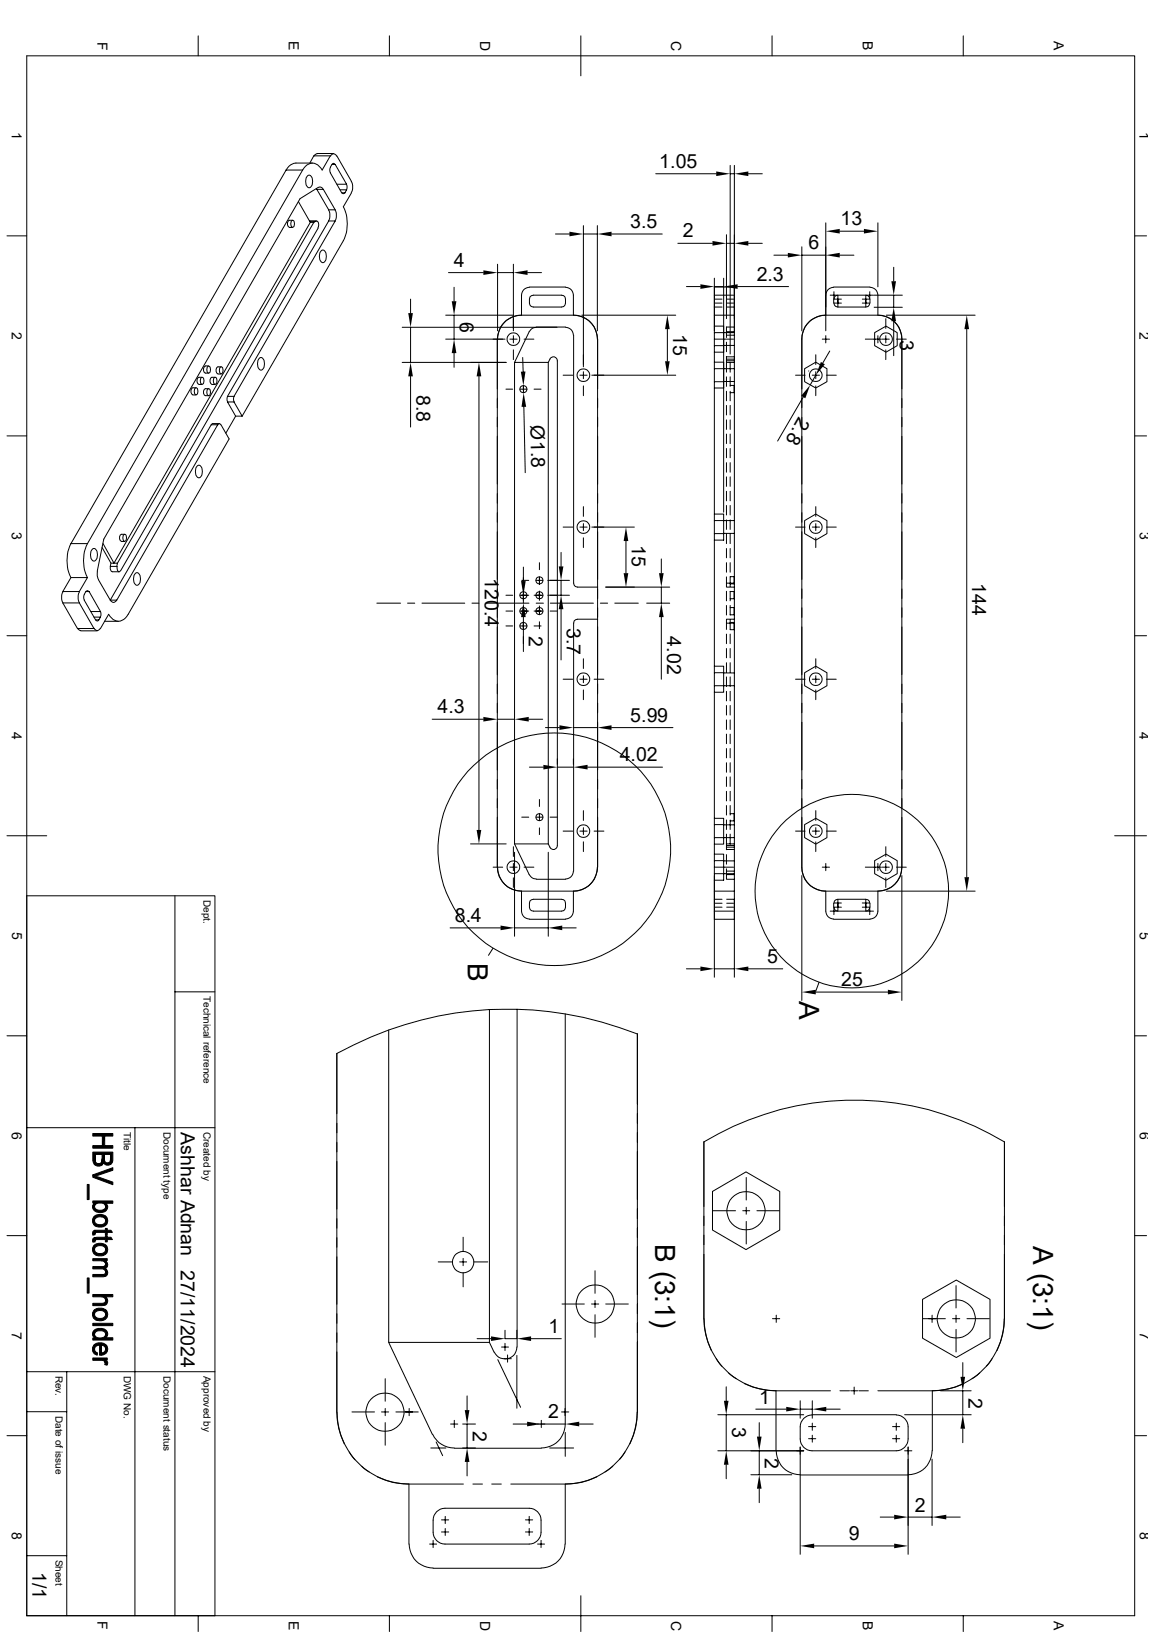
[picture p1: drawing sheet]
<svg xmlns="http://www.w3.org/2000/svg" width="210mm" height="297mm" viewBox="0 0 210 297" stroke-linecap="round" stroke-linejoin="round" font-family="sans-serif">
<g fill="none" stroke="#000" stroke-width=".18">
<path d="M4.9 10.2h201.6v283.8h-201.6zM36.1 6.5v3.7M70.9 6.5v3.7M105.7 6.5v7.3M140.5 6.5v3.7M175.3 6.5v3.7M52.1 30.9l-39.2 68M52.1 30.9h3M54.3 36.7l2.2 3.8M55.1 30.9l-39.2 68M56 32l.2-.1a.94 .94 0 0 1 .7 1.1 .94 .94 0 0 1-.7 1.2 1.54 1.54 0 0 1-.2-2.2zM56.4 29.7l.7-1.3h3l-1.5 2.5a1.9 1.9 0 0 0-2.7-.9l-.8 .9"/>
<path d="M56.9 29.7h-3.4l-.6 .3-.8 .9M57.6 34.3v.2M57.7 34.5h1.1l2.2 3.7h-1.2zM57.7 28l-.6 .4M57.7 27.9h3M58 34.1l-3.4 2.1-35.7 61.9-1.2 5.9M58 34.1h.4l.4 .4M59.8 38.2a2.16 2.16 0 0 1 0 2M60.1 31.5l2.1 3.6h.6l.3-.6h-1.2M60.1 30.4l.3-.5h.6l2.1 3.6h-1.8M60.2 28.4a.57 .57 0 0 1 .5-.4 .57 .57 0 0 1 .6 .4M60.2 30.4l-.2 .4 .2 .7"/>
<path d="M60.5 29.9l.2-.2 .3 .2M61 38.2a2.16 2.16 0 0 1 0 2M61.3 28.4l2.7 4.6M62.2 35.1l.3 .2 .2-.2M63 33.5l.2 .4-.2 .6M63.9 33a2.16 2.16 0 0 1 0 2.1M64 35.1l-1.5 2.5a7 7 0 0 1 0 6.2l-18.4 31.9M119.3 31.6h11M132.9 30.1v34.3M132.9 31.6h.7M133.6 30.1v30.1M136.2 31.6h2.5"/>
<path d="M1.3 42.9h3.6M52.7 41.4h.6M53 40.3l.3-.2a.76 .76 0 0 1 0 1.3 .86 .86 0 0 1-.3-1.1zM53.3 40.1h-.6a.76 .76 0 0 0 0 1.3M56.3 40.2h1.3M56.3 40.3h1.1l-.3 .2M56.5 40.5h.6M56.5 40.5l-35.8 62M57.1 40.5l-35.7 62M57.5 40.3a.7 .7 0 0 1 .4 1.1M57.9 41.5l-35.9 62.3M58.5 45.6l.2-.1a.94 .94 0 0 1 .7 1.2 .94 .94 0 0 1-.7 1.1 1.54 1.54 0 0 1-.2-2.2z"/>
<path d="M59.8 40.2h1.2l-18.4 31.9h-1.2zM73.2 59.6h28.2M74.7 54.4v2.6M74.7 59.6v6.4M81.1 57.4h12.3M81.6 49.6h6.4M82.6 52.3v2.5M82.6 57.4v4.3M90.6 48.1v12.1M90.6 49.6h2.8M93.4 48.1v12.1M96 49.6h2.6"/>
<path d="M96.4 52.3a1.45 1.45 0 0 0-1.5 1.4v3.7a4.3 4.3 0 0 0-4.3 4.3M96.4 52.2h6.5M96.6 53.9l.5-.2h5.1l.4 .1 .2 .3 .1 1.1-.2 .5-.5 .2h-5.1l-.4-.1-.3-.3v-1.1zM97.6 59.6l-.7 .2-.6 .6-2.7 5.6h6.2l.3-.6a.7 .7 0 0 1 .8-.5 .7 .7 0 0 1 .5 .8v88.2a.7 .7 0 0 1-.5 .7 .7 .7 0 0 1-.8-.4l-.3-.6M97.6 59.5h5.3M101.1 42.6h2.5M102.9 52.3a1.45 1.45 0 0 1 1.5 1.4v3.7a4.3 4.3 0 0 1 4.3 4.3M102.9 59.6a1.45 1.45 0 0 1 1.5 1.4M105.9 57.4h17.1M106.2 41.1v25.7M106.2 42.6h2.5M108.7 41.1v19.1"/>
<path d="M111.3 42.6h9.2M121.5 59.9v5.8M123.4 44.3h6.3M124.9 52.2h2.6M130 52.2h3.6v5.2h-3.6zM130 59.4h1.7v1.1h-1.7M130 57.4v104.8M130 55.9h1.4M130 50.6v9.6M130 52.2h1.7M130.2 53.7h3.3M130.2 54.4h1.2"/>
<path d="M130.2 55.2h1.2M131.7 50.6v42.6M132.2 42.7v15.3M132.2 44.3h1.4M132.2 54.4h1.3M132.2 55.2h1.3M132.2 55.9h1.4M133.6 59.5h-1.4v1.9M133.6 57.4v104.8M134.2 52.2h9.3M136.2 44.3h2.5M140.8 46.4h2.6"/>
<path d="M145.9 44.9v15.3M145.9 46.4h4.4M150.3 40.6v19.6M150.3 57.4a4.3 4.3 0 0 0-4.4 4.3v96.1a4.3 4.3 0 0 0 4.4 4.4v3.6a1.45 1.45 0 0 0 1.4 1.5M151.1 53.7h1.3M151.7 54.4v.8M151.7 52.2h6.6M151.7 52.3a1.45 1.45 0 0 0-1.4 1.4M151.8 54.4v-.3l.7-.4h5.1l.3 .1 .3 .3 .1 .3M151.8 55.2l.2 .5 .5 .2h5.1l.3-.1 .4-.6M151.8 53.1v1.3M151.8 54.4h1.3"/>
<path d="M151.8 55.2h1.3M152.5 53.8v2M152.8 42.1h4.4M152.8 46.4h2.6M156.9 54.4h1.3M156.9 55.2h1.3M157.6 53.8v2M157.6 53.7h1.4M158.3 53.1v1.3M158.3 52.3a1.45 1.45 0 0 1 1.5 1.4v3.7a4.3 4.3 0 0 1 4.3 4.3M158.3 54.4v.8M159.1 53.7h5.1"/>
<path d="M159.1 55.9h5.1M159.8 40.6v11.6M161.2 58v1.8M161.3 57.4h16.2M162.6 48.6v2.6M162.6 53.7v2.2M162.6 58.5v6.2M175.9 59.9v99.7M206.5 42.9h2.2M1.3 79.3h3.6M35.1 71.9h.6M35.4 70.7l.3-.1a.76 .76 0 0 1 0 1.2 .86 .86 0 0 1-.3-1.1z"/>
<path d="M35.7 70.6h-.6a.76 .76 0 0 0 0 1.2M36.2 70h.6M36.5 68.8l.3-.1a.76 .76 0 0 1 0 1.2 .86 .86 0 0 1-.3-1.1zM36.8 68.7h-.6a.76 .76 0 0 0 0 1.2M37.4 66.6a.76 .76 0 0 0 0 1.3h.6M37.4 66.6h.6M37.7 66.8l.3-.2a.76 .76 0 0 1 0 1.3 .86 .86 0 0 1-.3-1.1zM37.7 70.9l.3-.2a.76 .76 0 0 1 0 1.3 .86 .86 0 0 1-.3-1.1zM38 70.7h-.6a.76 .76 0 0 0 0 1.3h.6M38.4 77.3h1.2l-18.3 31.9h-1.2zM38.6 70h.6M38.9 68.8l.3-.1a.76 .76 0 0 1 0 1.2 .86 .86 0 0 1-.3-1.1z"/>
<path d="M39.2 68.7h-.6a.76 .76 0 0 0 0 1.2M39.7 77.3l.2-.2 .3 .2M39.7 68.1h.6M39.9 77.1h-1.2l-.2 .2M40 66.9l.3-.1a.76 .76 0 0 1 0 1.2 .86 .86 0 0 1-.3-1.1zM40.2 77.3l1.5 2.6-18.4 31.9a1.84 1.84 0 0 1-1.5 1.2 1.84 1.84 0 0 1-1.8-.8l-.2-.4-1.5 2.6M40.3 66.8h-.6a.76 .76 0 0 0 0 1.2M41.4 73.2h1.2l1.5 2.5h-1.2zM41.4 72.1l-.1 .4 .1 .7M42.6 72.1l-.1 .4 .1 .7M42.9 75.7l-1.8 3.1M47.2 65.2l.2-.1a.94 .94 0 0 1 .7 1.1 .94 .94 0 0 1-.7 1.2 1.54 1.54 0 0 1-.2-2.2z"/>
<path d="M73.2 66h18.9M74.7 68.5v9.2M81.1 61.7h10.8M82.6 64.3v2.5M87.2 68.5v82.5M92.1 70.8h1.2M92.8 61.7h1.3M93.4 61.1v1.3M93.4 63.7v1.7M93.6 66v87.6M94.6 70.8h1.3M95.1 65.1l.1 2.5"/>
<path d="M95.2 67.6v1.3M95.2 71.5v-1.3l.1 1.3M95.2 72.8v1.2M95.3 74l.3 12M95.4 61.7h1.8M97.2 70.8h1.3M99.8 66v87.6M102.5 68.3h1.7M104.4 61v45.1l.2 .5 .5 .2h3.7M105.5 68.3h1.3M106.2 67.6v1.3M106.2 70.2v1.8"/>
<path d="M107.7 68.3h15.3M108.8 70.8v-9.1a4.4 4.4 0 0 0-4.4-4.3h-9.5a4.4 4.4 0 0 0-4.4 4.3v96.1M108.8 61.7v96.1M130 65.9h1.7v1.2h-1.7M130 69.5h1.7v1.1h-1.7M130 62.9h1.7v1.2h-1.7M130.2 61.7h3.3M131.7 62.9h1.9M131.7 60.5h1.9M131.7 69.4h1.9M131.7 67.1h1.9M132.2 64.9v1.1h1.4"/>
<path d="M132.2 62.3v1.7M132.2 66v1.7M132.2 68.6v1.7M132.2 71.2v1.7M132.2 73.8v1.7M132.2 76.4v1.7M132.2 79v1.7M132.2 64.9h1.4M132.2 61h1.4M132.2 60.4h1.4M132.2 65.4h1.4M132.2 65.7h1.4"/>
<path d="M132.9 70.1h.7v1.4h-.7M132.9 66v1.7M132.9 68.6v1.7M132.9 71.2v1.7M132.9 73.8v1.7M132.9 76.4v1.7M132.9 79v1.7M144.8 68.3h1.7M146.2 72.3l-4.7 8M146.4 67.1l2.1-1.2 2 1.2v2.4l-2 1.1-2.1-1.1zM147.2 67.5h.1M147.8 68.3h1.3"/>
<path d="M148.5 68.3l-1.1 1.8M148.5 64.6v1.7M148.5 67.6v1.3M148.5 70.2v1.8M149.6 61.7h1.4M150.3 61.1v1.3M150.4 68.3h1.8M151 63.9l-1.3 2.2M157.5 61.7h2.9M159.2 60.5l2-1.1 2.1 1.1v2.4l-2.1 1.2-2-1.2zM159.8 61.1v1.3M160.6 61.7h1.2"/>
<path d="M161.2 61.1v1.3M161.2 63.7v1.7M163.2 61.7h1.7M164.1 61.7v96.1a4.3 4.3 0 0 1-4.3 4.4v3.6a1.45 1.45 0 0 1-1.5 1.5M164.1 61.7a4.4 4.4 0 0 0-4.3-4.3h-9.5a4.3 4.3 0 0 0-4.4 4.3v9.1M206.5 79.3h2.2M12.9 98.9a7 7 0 0 0 0 6.2M12.9 98.9h3M15.9 98.9a7 7 0 0 0 0 6.2M16.8 99.9l.2-.1a.94 .94 0 0 1 .7 1.2 .94 .94 0 0 1-.7 1.1 1.54 1.54 0 0 1-.2-2.2zM18.6 99.7l1.6 2.8h.5M18.8 98.9l1.9 3.6"/>
<path d="M22.1 98.6h.6M22.4 97.4l.3-.2a.76 .76 0 0 1 0 1.3 .86 .86 0 0 1-.3-1.1zM22.7 97.2h-.6a.76 .76 0 0 0 0 1.3M35.9 84.8l.2-.1a.94 .94 0 0 1 .7 1.1 .94 .94 0 0 1-.7 1.2 1.54 1.54 0 0 1-.2-2.2zM102.5 95.9h1.7M105.5 95.9h1.3M106.2 92.2v1.8M106.2 95.3v1.3M106.2 97.9v1.8M107.7 95.9h7.7M113.9 98.5v5.8M130 93.6h1.7v1.1h-1.7"/>
<path d="M130 97.1h1.7v1.2h-1.7M132.2 81.6v1.7M132.2 84.2v1.7M132.2 86.8v1.7M132.2 89.4v1.7M132.2 92v1.7M132.2 94.6v1.8M132.2 97.2v1.7M132.2 99.8v1.7M132.9 81.6v1.7M132.9 84.2v1.7M132.9 86.8v1.7"/>
<path d="M132.9 89.4v1.7M132.9 92v1.7M132.9 94.6v1.8M132.9 97.2v1.7M132.9 99.8v1.7M133.6 94.7h-1.9v2.4h1.9M144.8 95.9h1.7M146.4 94.7l2.1-1.1 2 1.1v2.4l-2 1.2-2.1-1.2zM147.8 95.9h1.3M148.5 92.2v1.8M148.5 95.3v1.3M148.5 97.9v1.8"/>
<path d="M150.4 95.9h1.8M1.3 115.7h3.6M11.4 109.7h3l2.7 4.7h-3zM11.5 107.7a2.16 2.16 0 0 0 0 2M12.9 105.1h3l-1.5 2.6h-3zM14.1 114.3l.6 .5M14.5 107.7a2.16 2.16 0 0 0 0 2M14.7 114.8h3M15.3 108.2l.3-.5h.6l2.1 3.6h-1.8M15.3 109.2l2.1 3.6h.6M15.4 108.2l-.2 .3 .2 .7M15.7 107.7l.2-.2 .3 .2"/>
<path d="M17.1 112.3h1.2l-.3 .5M17.1 114.3a.57 .57 0 0 0 .6 .5 .57 .57 0 0 0 .5-.5M17.4 112.8l.3 .2 .2-.2M17.7 104v.8l.2 .7M17.9 105.5l2.2 3.7M18.2 111.3l.2 .3-.2 .7M19 113.1h2.5M20.1 103.1v.4l.2 .5 1.4 .1M20.1 109.2a.57 .57 0 0 0 .6 .4 .57 .57 0 0 0 .5-.4M20.2 102.5l-.1 .6h1.2l.1-.6h-.7M21.3 103.1l.2 .8 .2 .2 .2-.3M24.7 104.3l.1-.1a.94 .94 0 0 1 .8 1.2 .94 .94 0 0 1-.8 1.1 1.54 1.54 0 0 1-.1-2.2z"/>
<path d="M68.6 109.8h4.3M74.2 109.8h1.3M76.8 109.8h7.8M85.9 109.8h1.3M88.5 109.8h7.8M92.1 108.3h1.2M92.1 111.2h1.2M92.1 113.9h1.2M94.6 108.3h1.6M94.6 111.2h1.6M94.6 113.9h1.3M95 105.6h1.2"/>
<path d="M95.2 103.2v3.2M95.2 112.3v6.3M95.2 107.7v2.1M95.2 110.3v1.7M97.2 108.3h1.6M97.2 111.2h1.6M97.2 113.9h1.3M97.5 105.6h1.3M97.6 109.8h1.3M98.2 102.4v1.3M98.2 105v1.4M98.2 107.6v1.7"/>
<path d="M98.2 110.3v1.6M98.2 113.2v1.2M99.7 108.3h3.9M99.7 105.6h3.9M100.1 111.2h1.3M100.2 109.8h7.8M102.1 100.5v2.6M102.1 105.6v2.7M102.1 110.9v9.2M106.2 119.9v1.8M108.8 112.7h-3.7l-.5 .2-.2 .5v45.1M109.3 109.8h1.3"/>
<path d="M110.2 106.8h11.7M111.9 109.8h4.3M117.7 109.8h4.2M120.4 101.7v2.6M120.4 106.8v3M120.4 112.3v11.3M132.2 102.4v1.7M132.2 105v1.7M132.2 107.6v1.7M132.2 110.2v1.7M132.2 112.8v1.8M132.2 115.4v1.7"/>
<path d="M132.2 118v1.7M132.2 112.7h1.4M132.2 106.8h1.4M132.2 113.4h1.4M132.2 106.1h1.4M132.9 107.7h.7v1.3h-.7M132.9 110.6h.7v1.3h-.7M132.9 113.3h.7v1.3h-.7M132.9 104.9h.7v1.4h-.7M132.9 102.4v1.7M132.9 105v1.7M132.9 107.6v1.7"/>
<path d="M132.9 110.2v1.7M132.9 112.8v1.8M132.9 115.4v1.7M132.9 118v1.7M148.5 119.9v1.8M206.5 115.7h2.2M78.7 130.9h9.3M90.6 130.9h3M96.2 130.9h2.6M96.4 139.6h2.5M99.3 132.4h2.5M101.4 139.6h3"/>
<path d="M102.5 123.6h1.7M104.4 138.1v1M104.4 132.4h4.3M105.5 123.6h1.3M106.2 123v1.2M106.2 125.6v1.7M106.9 139.6h13.7M108.1 123.6h1.8M111.3 132.4h11.2M130 122.4h1.7v2.4h-1.7M130 121.2h1.7v1.2M131.7 122.5h1.9"/>
<path d="M132.2 120.6v1.7M132.2 123.2v1.7M132.2 125.8v1.8M132.2 128.4v1.7M132.2 131v1.8M132.2 133.6v1.7M132.2 136.2v1.7M132.2 138.8v1.7M132.9 120.6v1.7M132.9 123.2v1.7M132.9 125.8v1.8M132.9 128.4v1.7"/>
<path d="M132.9 131v1.8M132.9 133.6v1.7M132.9 136.2v1.7M132.9 138.8v1.7M133.6 124.8h-1.9v1.2h-1.7M144.8 123.6h1.7M146.4 122.4l2.1-1.2 2 1.2v2.4l-2 1.2-2.1-1.2zM147.8 123.6h1.3M148.5 123v1.2M148.5 125.6v1.7M150.4 123.6h1.8M1.3 152.1h7.2"/>
<path d="M85.6 153.6h6.5M89.7 157.8h1.8M90.5 148.8v9a4.4 4.4 0 0 0 4.4 4.4h9.5a4.4 4.4 0 0 0 4.4-4.4v-9M90.6 157.8a4.3 4.3 0 0 0 4.3 4.4v3.6a1.45 1.45 0 0 0 1.5 1.5M92.8 157.8h1.3M93.4 154.1v1.8M93.4 157.1v1.4M93.4 159.8v1.7M93.6 155.1v15.3M93.6 153.6l2.7 5.6 .6 .6 .7 .2M93.6 153.6h6.2M95 148.7h1.2"/>
<path d="M95.4 157.8h1.8M97.5 148.7h1.3M98.2 145.5v1.3M98.2 148v1.4M98.2 150.7v1.2M99.8 155.1v15.3M100.1 148.7h1.3M102.5 151.3h1.7M104.4 158.5a1.45 1.45 0 0 1-1.5 1.5M105.5 151.3h1.3M106.2 147.5v1.8M106.2 150.6v1.3"/>
<path d="M106.2 153.2v1.8M108.1 151.3h1.8M108.7 157.8a4.3 4.3 0 0 1-4.3 4.4v3.6a1.45 1.45 0 0 1-1.5 1.5M130 150.1h1.7v2.3h-1.7M130 148.9h1.7v1.2M130 159h1.7v1.2h-1.7M130 156.6h1.7v2.4h1.9M130 155.4h1.7v1.2M130 159.3v18.5M130.2 157.8h3.3M131.7 150.1h1.9M131.7 156.7h1.9"/>
<path d="M132.2 158.1v1.9h1.4M132.2 153.6h1.4M132.2 141.4v1.7M132.2 144v1.8M132.2 146.6v1.7M132.2 149.2v1.8M132.2 151.8v2.8M132.2 155.5v1.8M132.2 154.6h1.4M132.2 154.2h1.4M132.2 153.9h1.4M132.2 159.2h1.4"/>
<path d="M132.2 158.5h1.4M132.9 148.1h.7v1.3h-.7M132.9 141.4v1.7M132.9 144v1.8M132.9 146.6v1.7M132.9 149.2v1.8M132.9 151.8v1.8M133.6 152.4h-1.9v1.2h-1.7M144.8 151.3h1.7M145.9 148.8v9a4.4 4.4 0 0 0 4.4 4.4h9.5a4.3 4.3 0 0 0 4.3-4.4v-9M145.9 159.3v22.8M146.4 150.1l2.1-1.2 2 1.2v2.3l-2 1.2-2.1-1.2z"/>
<path d="M147.8 151.3h1.3M148.5 147.5v1.8M148.5 150.6v1.3M148.5 153.2v1.8M149.6 157.8h1.4M150.3 157.1v1.4M150.4 151.3h1.8M157.5 157.8h2.9M159.2 156.6l2-1.2 2.1 1.2v2.4l-2.1 1.2-2-1.2zM159.8 157.1v1.4M160.6 157.8h1.2M161.2 154.1v1.8"/>
<path d="M161.2 157.1v1.4M161.2 159.8v1.7M163.2 157.8h1.7M164.1 159.3v22.8M202.9 152.1h5.8M4.9 163h34.2v131M31.8 163v131M81.9 168.9h9.2M89.7 172.6l-.8 1.3M93.6 168.9h6.2M96.4 167.3h6.5M96.6 163.9l.5-.2h5.1h.4l.2 .3 .1 1.1-.3 .6-.4 .1h-5.1l-.4-.1-.3-.3v-1z"/>
<path d="M97.6 160h5.3M102.3 168.9h2.6M124.9 176.3h2.6M130 162.2h3.6v5.1h-3.6zM130 163.7h1.4M130 176.3h3.6M130.2 165.8h3.3M130.2 164.4h1.2M130.2 165.1h1.2M132.2 163.7h1.4M132.2 164.4h1.3M132.2 165.1h1.3"/>
<path d="M133.6 163.7v14.1M136.2 176.3h6.3M149.1 178.8l-.6 1.6M151.1 165.8h1.3M151.7 164.4v.7M151.7 167.3h6.6M151.8 164.4l.2-.5 .5-.2h5.1l.5 .2 .2 .5M151.8 165.1l.2 .5 .5 .2h5.1l.3-.1 .4-.6M151.8 165.2v1.3M151.8 165.1h1.3M151.8 164.3h1.3M152.5 163.7v2"/>
<path d="M156.9 165.1h1.3M156.9 164.3h1.3M157.6 163.7v2M157.6 165.8h1.4M158.3 165.2v1.3M158.3 164.4v.7M161.3 162.2h16.2M1.3 188.5h3.6M31.8 180.5h7.3M70.7 187.5v56.8h18.4M89.1 183.7v60.6l.8 1.8M94.1 183.7v61.5"/>
<path d="M102.9 184.5v74.7M148.5 180.6h13.1M206.5 188.5h2.2M4.9 205.2h34.2M24.6 205.2v88.8M129.7 216.8l6.1-3.5 6.1 3.5v7.1l-6.1 3.5-6.1-3.5zM135.8 214.3v4.1M135.8 219.7v1.3M1.3 224.9h3.6M79.8 229.7h2.5M83.7 229.7h1.2M84.3 225.2v2.5"/>
<path d="M84.3 229v1.3M84.3 231.6v2.6M86.2 229.7h2.6M102.3 237.3h4M107.7 237.3h1.3M108.3 231.3v4.1M108.3 236.7v1.3M108.3 239.3v4.1M110.2 237.3h4.1M128.1 228.3v11.7a13.1 13.1 0 0 0 1.4 5.7M129.8 220.3h4.1M135.2 220.3h1.2"/>
<path d="M135.8 222.3v4.1M137.8 220.3h4.1M140.6 240h1.3M141.3 239.4v1.3M167.9 236.5l6.1-3.5 6.2 3.5v7l-6.2 3.6-6.1-3.6zM168 240h4M169.6 239.4v1.3M173.4 240h1.3M174 234v4M174 239.4v1.3M176 240h4M182.8 228.3v11.7a13.4 13.4 0 0 1-1.4 5.8"/>
<path d="M206.5 224.9h2.2M4.9 256.9h7.2M4.9 249.6h34.2M12.1 249.6v44.4M61.3 246v11a13.1 13.1 0 0 0 1.4 5.8M61.3 257v-65.3a63.8 63.8 0 0 1 54.7-3.5v68.8a13.2 13.2 0 0 1-13.1 13.1v10.9M61.3 257a13.2 13.2 0 0 0 13.1 13.1v10.9M64.1 257h4.1M69.4 257h1.3M70.1 250.9v4.1M70.1 256.3v1.3M70.1 258.9v4.1"/>
<path d="M70.7 244.3l8 16.8M72.1 257h4M74.5 256.3v1.3M82 259.2h1.3M82.7 258.5v1.3M84.2 259.2h2.3M85 254v2.6M85 259.2v4.3M86.8 243.6h2.6M90.6 247.4l4.1 8.7M91.3 245.2h1.2M91.7 247.3h1.3"/>
<path d="M91.9 242.1v1.5M91.9 243.6h2.2M91.9 244.5v1.3M92.4 246.6v1.3M93.4 259.2h2.5M94.1 246.7v9.6M94.1 242.1v1.5M94.1 245.2a2.16 2.16 0 0 1-1.7 2.1 2.16 2.16 0 0 1-2.4-1.2M96.6 243.6h5.6M97.8 259.2h5.1M98.5 258.5v1.3M102.2 257h1.3"/>
<path d="M102.8 256.3v1.3M102.9 259.2a4.3 4.3 0 0 1-4.4 4.3M105.4 259.2h2.5M116 244.3v12.7a13.1 13.1 0 0 1-1.4 5.8M130.3 247.3l1.1 1.3M130.6 257.5h15.7M132.2 252.4v2.5M132.2 257.5v6.5M132.6 249.9l1.4 1M135.5 251.8a13.2 13.2 0 0 0 5.7 1.3h9.9M137.5 256.5h5.6M138.2 258.9v2.6"/>
<path d="M145.6 254.9v3.2M145.6 256.5h2.2M147.2 259.6h1.3M147.8 257.5h15.3M147.8 254.9v3.2M147.8 259v1.3M150.4 256.5h2.5M152.9 253.1h1.7M154.8 253.1h1.3M155.4 252.4v1.3M156.3 253.1h1.7M162.4 259.6h1.3"/>
<path d="M163.1 257.5a2.17 2.17 0 0 1 2.2 2.2v2.2a2.17 2.17 0 0 1-2.2 2.1h-15.3a2.17 2.17 0 0 1-2.2-2.1v-2.2a2.17 2.17 0 0 1 2.2-2.2M163.1 259v1.3M164.6 257.5h12.1M171.2 253.1h5.5M174 241.9v4.1M175.2 248v2.6M175.2 253.1v4.4M175.4 251.8a13.2 13.2 0 0 1-5.7 1.3h-9.9M178.3 249.9l-1.4 1M180.6 247.3l-1.1 1.3M182.8 240a13.2 13.2 0 0 1-13.1 13.1v10.9M182.8 240v-32.2a53 53 0 0 0-54.7 0v32.2a13.2 13.2 0 0 0 13.1 13.1v10.9"/>
<path d="M1.3 261.3h3.6M63.5 264.2l1.1 1.4M65.8 266.8l1.4 1.1M68.7 268.8a13.2 13.2 0 0 0 5.7 1.3h9.9M78.4 263.5h2.8M78.7 261a4.4 4.4 0 0 0 4 2.5M79.4 262.4l1.2 2.5M79.5 275.1a2.1 2.1 0 0 1 1.5-.6h15.3a2.17 2.17 0 0 1 2.2 2.1v2.2a2.17 2.17 0 0 1-2.2 2.2h-15.3a2.17 2.17 0 0 1-2.2-2.2v-2.2a2.1 2.1 0 0 1 .7-1.5zM80.3 276.6h1.4M80.3 278.8h1.4M81 276v1.3M81 278.2v1.2"/>
<path d="M82.7 263.6h15.8M84.2 263.5h2.3M85 266.1v2.5M86.1 270.1h1.7M89.5 270.1h1.7M95.6 276.6h1.3M95.6 278.8h1.3M96.3 276v1.3M96.3 278.2v1.2M100 263.5h4.4M102.9 260.7v4.3M108.6 268.8a13.2 13.2 0 0 1-5.7 1.3h-9.9"/>
<path d="M111.5 266.8l-1.4 1.1M113.7 264.2l-1 1.4M130.6 264h15.7M132.2 266.6v2.5M136.7 268.4h7.4M138.2 264v4.4M138.2 270.9v2.6M141.3 264a4.3 4.3 0 0 0 4.3 4.4M145.6 263.4v19.5M145.6 268.4h19.7M147.2 261.8h1.3M147.8 261.2v1.3"/>
<path d="M160.2 276.1h2.5M162.4 261.8h1.3M163.1 261.2v1.3M164.6 264h1.3M165.3 263.4v19.5M165.3 276.1h4.3M169.6 264a4.3 4.3 0 0 1-4.3 4.4M169.6 265.6v12M172.2 276.1h2.6M175.2 260v2.6M206.5 261.3h2.2M4.9 283.1h7.2"/>
<path d="M36.1 294v2.9M70.9 294v2.9M74.5 281a4.3 4.3 0 0 0 4.3 4.4M78.2 281h1.3M78.8 280.3v1.3M78.8 285.4h19.7M97.8 281h1.3M98.5 280.3v1.3M102.8 281a4.3 4.3 0 0 1-4.3 4.4M105.7 290.4v6.5M140.5 294v2.9M148.2 281.3h14.5"/>
<path d="M175.3 294v2.9"/>
<circle cx="93.4" cy="61.7" r="1.15"/>
<circle cx="95.2" cy="70.8" r=".65"/>
<circle cx="106.2" cy="68.3" r="1.15"/>
<circle cx="148.5" cy="68.3" r="1.15"/>
<circle cx="161.2" cy="61.7" r="1.15"/>
<circle cx="106.2" cy="95.9" r="1.15"/>
<circle cx="148.5" cy="95.9" r="1.15"/>
<circle cx="95.2" cy="113.9" r=".65"/>
<circle cx="95.2" cy="108.3" r=".65"/>
<circle cx="95.2" cy="111.2" r=".65"/>
<circle cx="98.2" cy="105.6" r=".65"/>
<circle cx="98.2" cy="111.2" r=".65"/>
<circle cx="98.2" cy="108.3" r=".65"/>
<circle cx="106.2" cy="123.6" r="1.15"/>
<circle cx="148.5" cy="123.6" r="1.15"/>
<circle cx="93.4" cy="157.8" r="1.15"/>
<circle cx="98.2" cy="148.7" r=".65"/>
<circle cx="100.9" cy="154.6" r="21.2"/>
<circle cx="106.2" cy="151.3" r="1.15"/>
<circle cx="148.5" cy="151.3" r="1.15"/>
<circle cx="161.2" cy="157.8" r="1.15"/>
<circle cx="155" cy="162.2" r="17.6"/>
<circle cx="84.3" cy="229.7" r="1.95"/>
<circle cx="108.3" cy="237.3" r="3.5"/>
<circle cx="135.8" cy="220.3" r="3.5"/>
<circle cx="70.1" cy="257" r="3.5"/>
<circle cx="174" cy="240" r="3.5"/>
</g>
<g fill="#000" stroke="#000" stroke-width=".18">
<path d="M15.9 215.6h.3v2.7h-.3z" fill-rule="evenodd"/>
<path d="M17.1 219l.1-.1v.7z" fill-rule="evenodd"/>
<path d="M17.3 210.1v.8a.66 .66 0 0 0 .7 .9 .66 .66 0 0 0 .6-.9v1.1l-.4 .2-.8-.1z" fill-rule="evenodd"/>
<path d="M17.1 219l.1 .6a1.12 1.12 0 0 0 1 .7 1.12 1.12 0 0 0 1-.6v-.7a.94 .94 0 0 1 .3 1.1 .94 .94 0 0 1-1 .5 1.14 1.14 0 0 1-1.2-.2 1.14 1.14 0 0 1-.3-1.2z" fill-rule="evenodd"/>
<path d="M19 210.1v.8a.59 .59 0 0 0 .6 .7 .59 .59 0 0 0 .5-.8v1.1l-.3 .1h-.6l-.2-.2z" fill-rule="evenodd"/>
<path d="M16.9 209.7h3.6l-.1 1.9-.3 .3v-1.8h-1.1v1.7l-.2-.2-.2 .4v-1.9h-1.3v1.9l-.2-.1-.2-.7z" fill-rule="evenodd"/>
<path d="M16.9 213.8l3.6 1.3v.5l-3.6-1.4z" fill-rule="evenodd"/>
<path d="M16.9 213.8l3.6-1.3v.5l-3.2 1z" fill-rule="evenodd"/>
<path d="M16.9 218.6h3.6v.4h-1.3v.6a1.17 1.17 0 0 0-1.8-.5l-.2 .3v-.5h-.3z" fill-rule="evenodd"/>
<path d="M16.9 208.5h1.7l.4-1.7v1.7h1.5v.5h-3.6z" fill-rule="evenodd"/>
<path d="M16.9 206.3h3.6v.5h-1.5l-.4 1.7v-1.7h-1.7z" fill-rule="evenodd"/>
<path d="M15.9 232.6h.3v2.7h-.3z" fill-rule="evenodd"/>
<path d="M16.9 224.1l.4-.2v.8l-.4 .1z" fill-rule="evenodd"/>
<path d="M16.9 225.4l.4-.2v.8l-.4 .1z" fill-rule="evenodd"/>
<path d="M17.3 221.3a1.86 1.86 0 0 1 1.9 0v.9a1.08 1.08 0 0 0-1-.8 1.08 1.08 0 0 0-1 .8z" fill-rule="evenodd"/>
<path d="M17.3 226.5a1.86 1.86 0 0 1 1.9 .1v.8a1.08 1.08 0 0 0-1-.7 1.08 1.08 0 0 0-1 .7z" fill-rule="evenodd"/>
<path d="M16.9 230.5h1.9l.3-.2 .1 1.2-.2-.4-.3-.2h-1.8z" fill-rule="evenodd"/>
<path d="M17.2 238.4a1.89 1.89 0 0 1 2 0v.8a1.1 1.1 0 0 0-1.7-.5l-.3 .5z" fill-rule="evenodd"/>
<path d="M19.2 229.4v.7z" fill-rule="evenodd"/>
<path d="M16.9 229.1h2.6v.3h-.3l-.1 .4-.3-.3-1.9-.1z" fill-rule="evenodd"/>
<path d="M17.1 221.4h.1v.8a1.12 1.12 0 0 0 1 .7 1.12 1.12 0 0 0 1-.6v-1a1.18 1.18 0 0 1 .2 1.5 1.18 1.18 0 0 1-1.4 .5 1.15 1.15 0 0 1-1.1-.6 1.15 1.15 0 0 1 .2-1.3z" fill-rule="evenodd"/>
<path d="M17.1 226.7l.1-.1v.8a1.12 1.12 0 0 0 1 .7 1.12 1.12 0 0 0 1-.6v-.9a1.18 1.18 0 0 1 .2 1.4 1.18 1.18 0 0 1-1.4 .6 1.15 1.15 0 0 1-1.1-.7 1.15 1.15 0 0 1 .2-1.2z" fill-rule="evenodd"/>
<path d="M19.3 229.5a.78 .78 0 0 1-.2 1.3z" fill-rule="evenodd"/>
<path d="M16.9 231.9h2l.3-.3v-.7a.77 .77 0 0 1 .4 1 .77 .77 0 0 1-.9 .5h-1.8z" fill-rule="evenodd"/>
<path d="M16.9 237.2h1.8a.51 .51 0 0 0 .5-.5v-.7a.89 .89 0 0 1 .3 1.1 .89 .89 0 0 1-.9 .5h-1.7z" fill-rule="evenodd"/>
<path d="M17.2 238.4v.8a1.08 1.08 0 0 0 1 .7 1.08 1.08 0 0 0 1-.7v-.8a1.17 1.17 0 0 1 .3 1.4 1.17 1.17 0 0 1-1.4 .6 1.15 1.15 0 0 1-1.2-.7 1.15 1.15 0 0 1 .3-1.3z" fill-rule="evenodd"/>
<path d="M17.3 223.9h1.9v-.3h.3v.3h.7l.2 .4h-.9v.4h-.3v-.4h-1.7l-.2 .2z" fill-rule="evenodd"/>
<path d="M17.3 225.2h1.9v-.3h.3v.3h.7l.2 .4h-.9v.4h-.3v-.4h-1.7l-.2 .2z" fill-rule="evenodd"/>
<path d="M16.9 235.6h3.6v.4h-1.3v.7l-.1-.4-.3-.2-1.9-.1z" fill-rule="evenodd"/>
<path d="M16.9 240.8h3.6v.5h-3.6z" fill-rule="evenodd"/>
<path d="M17.2 242.1v1.4a.9 .9 0 0 1 0-1.4z" fill-rule="evenodd"/>
<path d="M17.1 244.8l.1-.1v1l.1 .3 .4 .2v.4a1.12 1.12 0 0 1-.6-1.8z" fill-rule="evenodd"/>
<path d="M17.2 244.7a1.89 1.89 0 0 1 2 0v.8l-.2-.5-.5-.1v1.7h-.4v-1.8l-.7 .2-.2 .5z" fill-rule="evenodd"/>
<path d="M16.9 247.1h2.6v.4h-.4v.5l-.1-.2-.4-.2h-1.7z" fill-rule="evenodd"/>
<path d="M17.2 242.1a1.6 1.6 0 0 1 2.4 .6v.4l-.4 .4v-.7a1.14 1.14 0 0 0-1.8-.4l-.2 .4z" fill-rule="evenodd"/>
<path d="M18.5 244.9v1.3h.1l.4-.1 .2-.4v-1a1.12 1.12 0 0 1 .3 1.2 1.12 1.12 0 0 1-1 .7z" fill-rule="evenodd"/>
<path d="M19.1 247.5l.5 .4-.2 .6-.3-.2z" fill-rule="evenodd"/>
<path d="M17.2 243a1.2 1.2 0 0 0 2-.1v.6h1.3v.4h-3.6v-.4h.3z" fill-rule="evenodd"/>
</g>
<g fill="#000">
<path d="M130.3 31.2l2.6 .4-2.6 .4zM133.6 31.6l2.6-.4v.8zM74.3 57h.8l-.4 2.6zM82.2 54.8h.9l-.5 2.6zM88 49.2l2.6 .4-2.6 .4zM93.4 49.6l2.6-.4v.8zM103.6 42.2l2.6 .4-2.6 .4zM108.7 42.6l2.6-.4v.8zM121.5 57.4l.4 2.5h-.9zM127.5 51.7l2.5 .5-2.5 .4zM129.7 43.9l2.5 .4-2.5 .4zM131.7 52.2l2.5-.5v.9z"/>
<path d="M133.6 44.3l2.6-.4v.8zM143.4 46l2.5 .4-2.5 .5zM150.3 46.4l2.5-.4v.9zM150.3 42.1l2.5-.4v.8zM157.2 41.7l2.6 .4-2.6 .4zM162.2 51.2h.9l-.5 2.5zM162.6 55.9l.5 2.6h-.9zM175.9 57.4l.5 2.5h-.9zM74.7 66l.4 2.5h-.8zM82.6 61.7l.5 2.6h-.9zM87.2 66l.4 2.5h-.9zM94.8 67.6h.8l-.4 2.6z"/>
<path d="M95.3 71.5l.5 2.5h-.9zM121 65.7h.9l-.4 2.6zM147.4 70.1l-.8 2.4-.8-.4zM149.4 65.9l.7 .4-1.6 2zM113.9 95.9l.4 2.6h-.8zM94.8 105.7h.9l-.5 2.6zM95.2 109.8l.5 2.5h-.9zM101.7 103.1h.8l-.4 2.5zM102.1 108.3l.4 2.6h-.8zM113.5 104.3h.8l-.4 2.5zM119.9 104.3h.9l-.4 2.5zM120.4 109.8l.4 2.5h-.9z"/>
<path d="M88 130.5l2.6 .4-2.6 .4zM93.6 130.9l2.6-.4v.8zM98.9 139.2l2.5 .4-2.5 .4zM101.8 132l2.6 .4-2.6 .4zM104.4 139.6l2.5-.4v.8zM108.7 132.4l2.6-.4v.8zM86.7 151h.9l-.4 2.6zM175.5 159.6h.9l-.5 2.6zM91.1 168.4l2.5 .5-2.5 .4zM99.8 168.9l2.5-.5v.9zM127.5 175.9l2.5 .4-2.5 .4zM133.6 176.3l2.6-.4v.8z"/>
<path d="M145.9 180.6l2.6-.5v.9zM161.6 180.1l2.5 .5-2.5 .4zM84.6 256.6h.8l-.4 2.6zM89.4 243.2l2.5 .4-2.5 .5zM95.9 258.7l2.6 .5-2.6 .4zM94.1 243.6l2.5-.4v.9zM102.9 259.2l2.5-.5v.9zM131.7 254.9h.9l-.4 2.6zM143.1 256l2.5 .5-2.5 .4zM147.8 256.5l2.6-.5v.9zM174.8 250.6h.8l-.4 2.5zM85 263.5l.4 2.6h-.8z"/>
<path d="M132.2 264l.4 2.6h-.9zM137.8 261.5h.8l-.4 2.5zM138.2 268.4l.4 2.5h-.8zM162.7 275.7l2.6 .4-2.6 .4zM169.6 276.1l2.6-.4v.8zM175.2 257.5l.4 2.5h-.8zM145.6 281.3l2.6-.4v.9zM162.7 280.9l2.6 .4-2.6 .5z"/>
</g>
<g font-size="5.1">
<text x="85.1" y="175.3" transform="rotate(90 85.1 175.3)">B</text>
<text x="145.4" y="182.2" transform="rotate(90 145.4 182.2)">A</text>
<text x="119.2" y="226.4" transform="rotate(90 119.2 226.4)">B (3:1)</text>
<text x="188" y="226.8" transform="rotate(90 188 226.8)">A (3:1)</text>
</g>
<g font-size="3.6">
<text x="120" y="30.6">1.05</text>
<text x="114.7" y="41.5">3.5</text>
<text x="153" y="41">13</text>
<text x="124.3" y="43.2">2</text>
<text x="147.2" y="45.4">6</text>
<text x="82.6" y="48.6">4</text>
<text x="137.7" y="51.1">2.3</text>
<text x="83.7" y="58.6" transform="rotate(90 83.7 58.6)">6</text>
<text x="122.5" y="60.7" transform="rotate(90 122.5 60.7)">15</text>
<text x="163.7" y="61.9" transform="rotate(90 163.7 61.9)">3</text>
<text x="75.8" y="71.9" transform="rotate(90 75.8 71.9)">8.8</text>
<text x="96.5" y="77.4" transform="rotate(89 96.5 77.4)">Ø1.8</text>
<text x="145.4" y="75.8" transform="rotate(120 145.4 75.8)">2.8</text>
<text x="115" y="99.3" transform="rotate(90 115 99.3)">15</text>
<text x="88.2" y="105.2" transform="rotate(90 88.2 105.2)">120.4</text>
<text x="177" y="106.1" transform="rotate(90 177 106.1)">144</text>
<text x="96.3" y="115.8" transform="rotate(90 96.3 115.8)">2</text>
<text x="103.2" y="114.3" transform="rotate(90 103.2 114.3)">3.7</text>
<text x="121.4" y="115.8" transform="rotate(90 121.4 115.8)">4.02</text>
<text x="79.6" y="129.8">4.3</text>
<text x="114.7" y="131.4">5.99</text>
<text x="112.8" y="138.6">4.02</text>
<text x="82.8" y="167.8">8.4</text>
<text x="139.6" y="175.3">5</text>
<text x="153.1" y="179.5">25</text>
<text x="32.9" y="206" transform="rotate(90 32.9 206)">Ashhar Adnan</text>
<text x="32.9" y="231.1" transform="rotate(90 32.9 231.1)">27/11/2024</text>
<text x="99.8" y="242.6">1</text>
<text x="138.2" y="255.4">1</text>
<text x="176.2" y="254.3" transform="rotate(90 176.2 254.3)">2</text>
<text x="86" y="260.4" transform="rotate(90 86 260.4)">2</text>
<text x="99.7" y="258.2">2</text>
<text x="133.2" y="259.8" transform="rotate(90 133.2 259.8)">3</text>
<text x="139.2" y="265.3" transform="rotate(90 139.2 265.3)">2</text>
<text x="166.5" y="275.1">2</text>
<text x="154.5" y="280.3">9</text>
<text x="5.9" y="286.1" transform="rotate(90 5.9 286.1)">1/1</text>
</g>
<g font-size="2.5">
<text x="17.7" y="7.6" transform="rotate(90 17.7 7.6)">F</text>
<text x="52.6" y="7.5" transform="rotate(90 52.6 7.5)">E</text>
<text x="87.4" y="7.5" transform="rotate(90 87.4 7.5)">D</text>
<text x="122.2" y="7.5" transform="rotate(90 122.2 7.5)">C</text>
<text x="157" y="7.5" transform="rotate(90 157 7.5)">B</text>
<text x="191.8" y="7.5" transform="rotate(90 191.8 7.5)">A</text>
<text x="2.2" y="24" transform="rotate(90 2.2 24)">1</text>
<text x="207.4" y="24" transform="rotate(90 207.4 24)">1</text>
<text x="2.2" y="60.4" transform="rotate(90 2.2 60.4)">2</text>
<text x="207.4" y="60.4" transform="rotate(90 207.4 60.4)">2</text>
<text x="2.2" y="96.8" transform="rotate(90 2.2 96.8)">3</text>
<text x="207.4" y="96.8" transform="rotate(90 207.4 96.8)">3</text>
<text x="2.2" y="133.2" transform="rotate(90 2.2 133.2)">4</text>
<text x="207.4" y="133.2" transform="rotate(90 207.4 133.2)">4</text>
<text x="2.2" y="169.6" transform="rotate(90 2.2 169.6)">5</text>
<text x="207.4" y="169.6" transform="rotate(90 207.4 169.6)">5</text>
<text x="2.2" y="206" transform="rotate(90 2.2 206)">6</text>
<text x="207.4" y="206" transform="rotate(90 207.4 206)">6</text>
<text x="2.2" y="242.4" transform="rotate(90 2.2 242.4)">7</text>
<text x="207.4" y="242.4" transform="rotate(90 207.4 242.4)">7</text>
<text x="2.2" y="278.8" transform="rotate(90 2.2 278.8)">8</text>
<text x="207.4" y="278.8" transform="rotate(90 207.4 278.8)">8</text>
<text x="17.7" y="295.1" transform="rotate(90 17.7 295.1)">F</text>
<text x="52.6" y="295" transform="rotate(90 52.6 295)">E</text>
<text x="87.4" y="294.9" transform="rotate(90 87.4 294.9)">D</text>
<text x="122.2" y="294.9" transform="rotate(90 122.2 294.9)">C</text>
<text x="157" y="295" transform="rotate(90 157 295)">B</text>
<text x="191.8" y="295" transform="rotate(90 191.8 295)">A</text>
</g>
<g font-size="1.8">
<text x="37" y="163.7" transform="rotate(90 37 163.7)">Dept.</text>
<text x="37" y="181.2" transform="rotate(90 37 181.2)">Technical reference</text>
<text x="22.5" y="206" transform="rotate(90 22.5 206)">Title</text>
<text x="29.8" y="206" transform="rotate(90 29.8 206)">Document type</text>
<text x="37" y="206" transform="rotate(90 37 206)">Created by</text>
<text x="10.1" y="250.4" transform="rotate(90 10.1 250.4)">Rev.</text>
<text x="22.5" y="250.4" transform="rotate(90 22.5 250.4)">DWG No.</text>
<text x="29.8" y="250.4" transform="rotate(90 29.8 250.4)">Document status</text>
<text x="37" y="250.4" transform="rotate(90 37 250.4)">Approved by</text>
<text x="10.1" y="257.6" transform="rotate(90 10.1 257.6)">Date of issue</text>
<text x="10.1" y="283.9" transform="rotate(90 10.1 283.9)">Sheet</text>
</g>
</svg>
